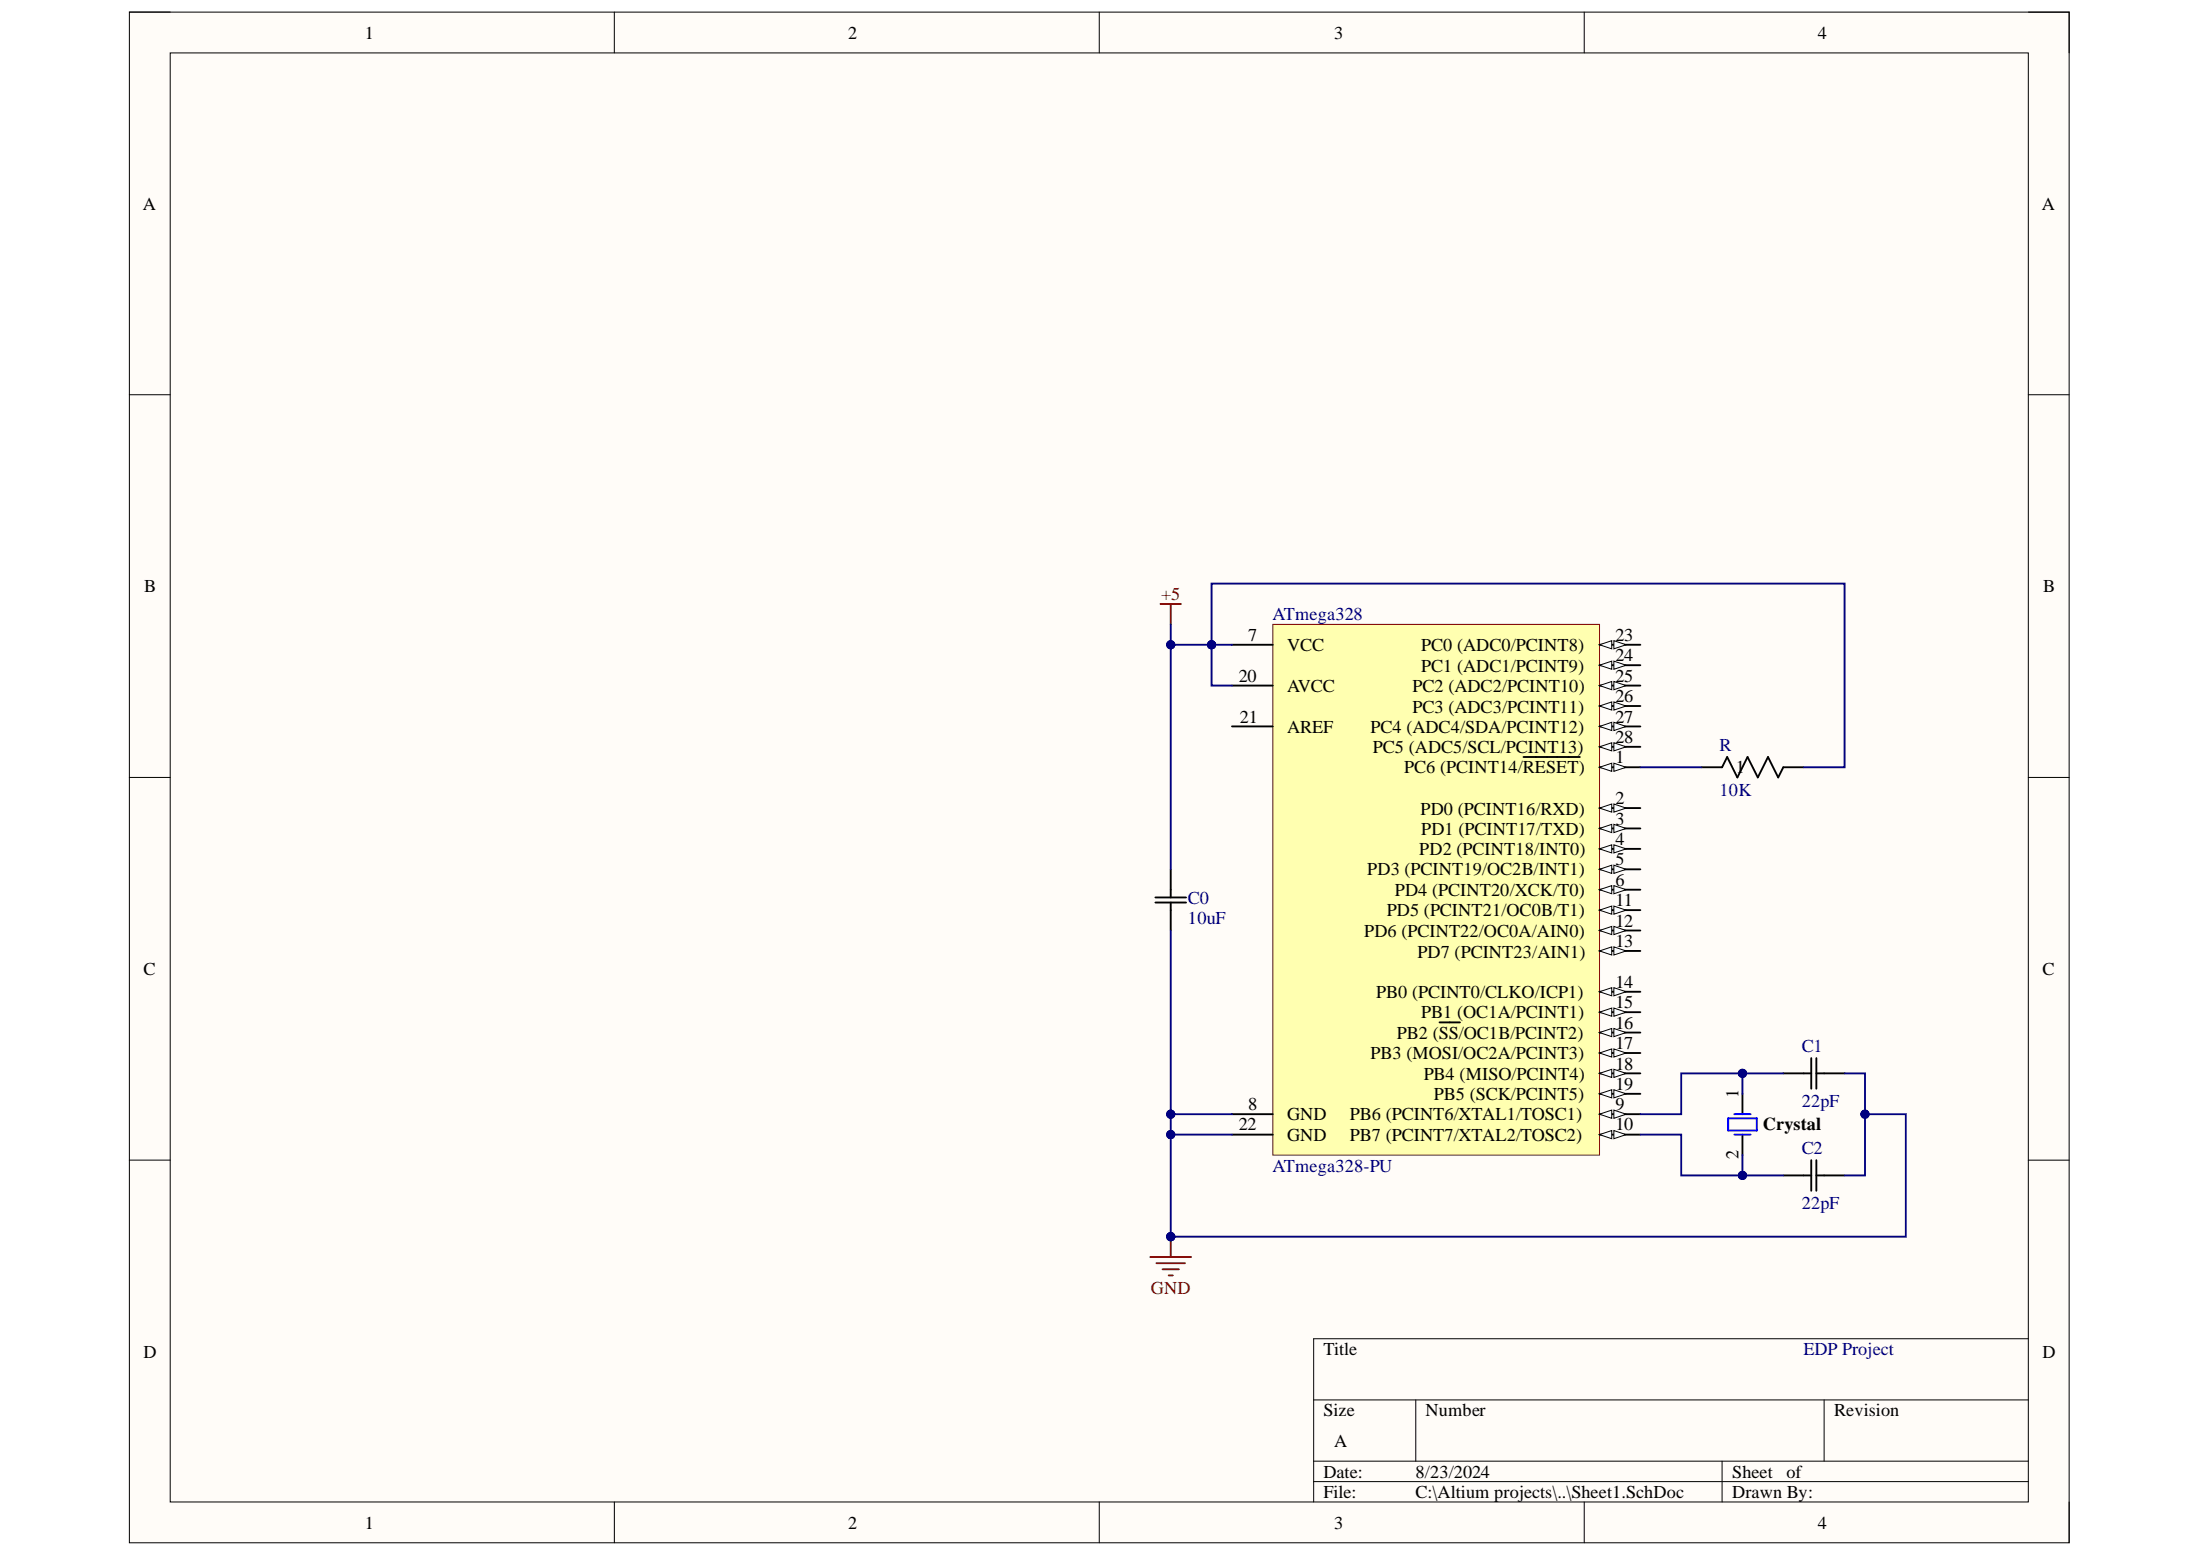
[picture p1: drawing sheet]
<svg xmlns="http://www.w3.org/2000/svg" width="297mm" height="210mm" viewBox="0 0 297 210" stroke-linecap="round" stroke-linejoin="round" font-family="sans-serif">
<path d="M17.5 1.6h261.9v206.7h-261.9z" fill-rule="evenodd" fill="#fffcf8"/>
<path d="M17.5 1.6h261.9v206.7h-261.9z" fill="none" stroke="#000" stroke-width=".14"/>
<path d="M23 7.1h250.9v195.6h-250.9z" fill-rule="evenodd" fill="#fffcf8"/>
<g fill="none" stroke="#000" stroke-width=".14">
<path d="M17.5 1.6h5.5M23 7.1h250.9v195.6h-250.9zM82.9 1.6v5.5M148.4 1.6v5.5M213.9 1.6v5.5M273.9 1.6h5.5v5.5M17.5 53.3h5.5M273.9 53.3h5.5M17.5 104.9h5.5M273.9 104.9h5.5M17.5 156.6h5.5M273.9 156.6h5.5"/>
<path d="M177.4 189h96.5M177.4 197.2h96.5M177.4 200h96.5M191.2 189v8.2M232.5 197.2v5.5M246.3 189v8.2M273.9 180.7h-96.5v22M82.9 202.7v5.6M148.4 202.7v5.6M213.9 202.7v5.6M279.4 202.7v5.6"/>
</g>
<path d="M171.9 84.3h44.1v71.6h-44.1z" fill-rule="evenodd" fill="#ffffb0"/>
<path d="M171.9 84.3h44.1v71.6h-44.1z" fill="none" stroke="#800000" stroke-width=".14"/>
<path d="M216 103.6h5.5" fill="none" stroke="#000" stroke-width=".25"/>
<path d="M216 103.6l1.6-.6v1.1z" fill="#f8fcff"/>
<path d="M216 103.6l1.6-.6v1.1z" fill="none" stroke="#000" stroke-width=".14"/>
<path d="M217.9 103l1.7 .6-1.7 .5z" fill="#f8fcff"/>
<path d="M217.9 103l1.7 .6-1.7 .5z" fill="none" stroke="#000" stroke-width=".14"/>
<path d="M205.7 102.2h7.6M216 109.1h5.5" fill="none" stroke="#000" stroke-width=".25"/>
<path d="M216 109.1l1.6-.6v1.1z" fill="#f8fcff"/>
<path d="M216 109.1l1.6-.6v1.1z" fill="none" stroke="#000" stroke-width=".14"/>
<path d="M217.9 108.5l1.7 .6-1.7 .5z" fill="#f8fcff"/>
<path d="M217.9 108.5l1.7 .6-1.7 .5z" fill="none" stroke="#000" stroke-width=".14"/>
<path d="M216 111.8h5.5" fill="none" stroke="#000" stroke-width=".25"/>
<path d="M216 111.8l1.6-.5v1.1z" fill="#f8fcff"/>
<path d="M216 111.8l1.6-.5v1.1z" fill="none" stroke="#000" stroke-width=".14"/>
<path d="M217.9 111.3l1.7 .5-1.7 .6z" fill="#f8fcff"/>
<path d="M217.9 111.3l1.7 .5-1.7 .6z" fill="none" stroke="#000" stroke-width=".14"/>
<path d="M216 114.6h5.5" fill="none" stroke="#000" stroke-width=".25"/>
<path d="M216 114.6l1.6-.6v1.1z" fill="#f8fcff"/>
<path d="M216 114.6l1.6-.6v1.1z" fill="none" stroke="#000" stroke-width=".14"/>
<path d="M217.9 114l1.7 .6-1.7 .5z" fill="#f8fcff"/>
<path d="M217.9 114l1.7 .6-1.7 .5z" fill="none" stroke="#000" stroke-width=".14"/>
<path d="M216 117.3h5.5" fill="none" stroke="#000" stroke-width=".25"/>
<path d="M216 117.3l1.6-.5v1.1z" fill="#f8fcff"/>
<path d="M216 117.3l1.6-.5v1.1z" fill="none" stroke="#000" stroke-width=".14"/>
<path d="M217.9 116.8l1.7 .5-1.7 .6z" fill="#f8fcff"/>
<path d="M217.9 116.8l1.7 .5-1.7 .6z" fill="none" stroke="#000" stroke-width=".14"/>
<path d="M216 120.1h5.5" fill="none" stroke="#000" stroke-width=".25"/>
<path d="M216 120.1l1.6-.6v1.1z" fill="#f8fcff"/>
<path d="M216 120.1l1.6-.6v1.1z" fill="none" stroke="#000" stroke-width=".14"/>
<path d="M217.9 119.5l1.7 .6-1.7 .5z" fill="#f8fcff"/>
<path d="M217.9 119.5l1.7 .6-1.7 .5z" fill="none" stroke="#000" stroke-width=".14"/>
<path d="M166.3 87h5.5M166.3 150.4h5.5M216 150.4h5.5" fill="none" stroke="#000" stroke-width=".25"/>
<path d="M216 150.4l1.6-.6v1.2z" fill="#f8fcff"/>
<path d="M216 150.4l1.6-.6v1.2z" fill="none" stroke="#000" stroke-width=".14"/>
<path d="M217.9 149.8l1.7 .6-1.7 .6z" fill="#f8fcff"/>
<path d="M217.9 149.8l1.7 .6-1.7 .6z" fill="none" stroke="#000" stroke-width=".14"/>
<path d="M216 153.2h5.5" fill="none" stroke="#000" stroke-width=".25"/>
<path d="M216 153.2l1.6-.6v1.1z" fill="#f8fcff"/>
<path d="M216 153.2l1.6-.6v1.1z" fill="none" stroke="#000" stroke-width=".14"/>
<path d="M217.9 152.6l1.7 .6-1.7 .5z" fill="#f8fcff"/>
<path d="M217.9 152.6l1.7 .6-1.7 .5z" fill="none" stroke="#000" stroke-width=".14"/>
<path d="M216 122.9h5.5" fill="none" stroke="#000" stroke-width=".25"/>
<path d="M216 122.9l1.6-.6v1.1z" fill="#f8fcff"/>
<path d="M216 122.9l1.6-.6v1.1z" fill="none" stroke="#000" stroke-width=".14"/>
<path d="M217.9 122.3l1.7 .6-1.7 .5z" fill="#f8fcff"/>
<path d="M217.9 122.3l1.7 .6-1.7 .5z" fill="none" stroke="#000" stroke-width=".14"/>
<path d="M216 125.6h5.5" fill="none" stroke="#000" stroke-width=".25"/>
<path d="M216 125.6l1.6-.5v1.1z" fill="#f8fcff"/>
<path d="M216 125.6l1.6-.5v1.1z" fill="none" stroke="#000" stroke-width=".14"/>
<path d="M217.9 125.1l1.7 .5-1.7 .6z" fill="#f8fcff"/>
<path d="M217.9 125.1l1.7 .5-1.7 .6z" fill="none" stroke="#000" stroke-width=".14"/>
<path d="M216 128.4h5.5" fill="none" stroke="#000" stroke-width=".25"/>
<path d="M216 128.4l1.6-.6v1.1z" fill="#f8fcff"/>
<path d="M216 128.4l1.6-.6v1.1z" fill="none" stroke="#000" stroke-width=".14"/>
<path d="M217.9 127.8l1.7 .6-1.7 .5z" fill="#f8fcff"/>
<path d="M217.9 127.8l1.7 .6-1.7 .5z" fill="none" stroke="#000" stroke-width=".14"/>
<path d="M216 133.9h5.5" fill="none" stroke="#000" stroke-width=".25"/>
<path d="M216 133.9l1.6-.6v1.1z" fill="#f8fcff"/>
<path d="M216 133.9l1.6-.6v1.1z" fill="none" stroke="#000" stroke-width=".14"/>
<path d="M217.9 133.3l1.7 .6-1.7 .5z" fill="#f8fcff"/>
<path d="M217.9 133.3l1.7 .6-1.7 .5z" fill="none" stroke="#000" stroke-width=".14"/>
<path d="M216 136.6h5.5" fill="none" stroke="#000" stroke-width=".25"/>
<path d="M216 136.6l1.6-.5v1.1z" fill="#f8fcff"/>
<path d="M216 136.6l1.6-.5v1.1z" fill="none" stroke="#000" stroke-width=".14"/>
<path d="M217.9 136.1l1.7 .5-1.7 .6z" fill="#f8fcff"/>
<path d="M217.9 136.1l1.7 .5-1.7 .6z" fill="none" stroke="#000" stroke-width=".14"/>
<path d="M216 139.4h5.5" fill="none" stroke="#000" stroke-width=".25"/>
<path d="M216 139.4l1.6-.6v1.1z" fill="#f8fcff"/>
<path d="M216 139.4l1.6-.6v1.1z" fill="none" stroke="#000" stroke-width=".14"/>
<path d="M217.9 138.8l1.7 .6-1.7 .5z" fill="#f8fcff"/>
<path d="M217.9 138.8l1.7 .6-1.7 .5z" fill="none" stroke="#000" stroke-width=".14"/>
<path d="M194.4 138h2.7M216 142.1h5.5" fill="none" stroke="#000" stroke-width=".25"/>
<path d="M216 142.1l1.6-.5v1.1z" fill="#f8fcff"/>
<path d="M216 142.1l1.6-.5v1.1z" fill="none" stroke="#000" stroke-width=".14"/>
<path d="M217.9 141.6l1.7 .5-1.7 .6z" fill="#f8fcff"/>
<path d="M217.9 141.6l1.7 .5-1.7 .6z" fill="none" stroke="#000" stroke-width=".14"/>
<path d="M216 144.9h5.5" fill="none" stroke="#000" stroke-width=".25"/>
<path d="M216 144.9l1.6-.6v1.1z" fill="#f8fcff"/>
<path d="M216 144.9l1.6-.6v1.1z" fill="none" stroke="#000" stroke-width=".14"/>
<path d="M217.9 144.3l1.7 .6-1.7 .5z" fill="#f8fcff"/>
<path d="M217.9 144.3l1.7 .6-1.7 .5z" fill="none" stroke="#000" stroke-width=".14"/>
<path d="M216 147.6h5.5" fill="none" stroke="#000" stroke-width=".25"/>
<path d="M216 147.6l1.6-.5v1.1z" fill="#f8fcff"/>
<path d="M216 147.6l1.6-.5v1.1z" fill="none" stroke="#000" stroke-width=".14"/>
<path d="M217.9 147.1l1.7 .5-1.7 .6z" fill="#f8fcff"/>
<path d="M217.9 147.1l1.7 .5-1.7 .6z" fill="none" stroke="#000" stroke-width=".14"/>
<path d="M166.3 92.5h5.5M166.3 98.1h5.5M216 87h5.5M166.3 153.2h5.5" fill="none" stroke="#000" stroke-width=".25"/>
<path d="M216 87l1.6-.5v1.1z" fill="#f8fcff"/>
<path d="M216 87l1.6-.5v1.1z" fill="none" stroke="#000" stroke-width=".14"/>
<path d="M217.9 86.5l1.7 .5-1.7 .6z" fill="#f8fcff"/>
<path d="M217.9 86.5l1.7 .5-1.7 .6z" fill="none" stroke="#000" stroke-width=".14"/>
<path d="M216 89.8h5.5" fill="none" stroke="#000" stroke-width=".25"/>
<path d="M216 89.8l1.6-.6v1.1z" fill="#f8fcff"/>
<path d="M216 89.8l1.6-.6v1.1z" fill="none" stroke="#000" stroke-width=".14"/>
<path d="M217.9 89.2l1.7 .6-1.7 .5z" fill="#f8fcff"/>
<path d="M217.9 89.2l1.7 .6-1.7 .5z" fill="none" stroke="#000" stroke-width=".14"/>
<path d="M216 92.5h5.5" fill="none" stroke="#000" stroke-width=".25"/>
<path d="M216 92.5l1.6-.5v1.1z" fill="#f8fcff"/>
<path d="M216 92.5l1.6-.5v1.1z" fill="none" stroke="#000" stroke-width=".14"/>
<path d="M217.9 92l1.7 .5-1.7 .6z" fill="#f8fcff"/>
<path d="M217.9 92l1.7 .5-1.7 .6z" fill="none" stroke="#000" stroke-width=".14"/>
<path d="M216 95.3h5.5" fill="none" stroke="#000" stroke-width=".25"/>
<path d="M216 95.3l1.6-.5v1.1z" fill="#f8fcff"/>
<path d="M216 95.3l1.6-.5v1.1z" fill="none" stroke="#000" stroke-width=".14"/>
<path d="M217.9 94.8l1.7 .5-1.7 .6z" fill="#f8fcff"/>
<path d="M217.9 94.8l1.7 .5-1.7 .6z" fill="none" stroke="#000" stroke-width=".14"/>
<path d="M216 98.1h5.5" fill="none" stroke="#000" stroke-width=".25"/>
<path d="M216 98.1l1.6-.6v1.1z" fill="#f8fcff"/>
<path d="M216 98.1l1.6-.6v1.1z" fill="none" stroke="#000" stroke-width=".14"/>
<path d="M217.9 97.5l1.7 .6-1.7 .5z" fill="#f8fcff"/>
<path d="M217.9 97.5l1.7 .6-1.7 .5z" fill="none" stroke="#000" stroke-width=".14"/>
<path d="M216 100.8h5.5" fill="none" stroke="#000" stroke-width=".25"/>
<path d="M216 100.8l1.6-.5v1.1z" fill="#f8fcff"/>
<path d="M216 100.8l1.6-.5v1.1z" fill="none" stroke="#000" stroke-width=".14"/>
<path d="M217.9 100.3l1.7 .5-1.7 .6z" fill="#f8fcff"/>
<path d="M217.9 100.3l1.7 .5-1.7 .6z" fill="none" stroke="#000" stroke-width=".14"/>
<path d="M235.3 147.6v2.8M235.3 153.2v2.7" fill="none" stroke="#000" stroke-width=".25"/>
<path d="M233.3 151h3.9v1.6h-3.9zM234.2 153.2h2.2M234.2 150.4h2.2" fill="none" stroke="#00f" stroke-width=".25"/>
<path d="M155.3 169.7h5.5M156.1 170.5h3.9M157 171.3h2.2M157.8 172.2h.5M158.1 166.9v2.8" fill="none" stroke="#800000" stroke-width=".25"/>
<circle cx="158.1" cy="166.9" r=".55" fill="#000080"/>
<circle cx="158.1" cy="166.9" r=".55" fill="none" stroke="#000080" stroke-width=".14"/>
<path d="M156.7 81.5h2.7M158.1 81.5v2.8" fill="none" stroke="#800000" stroke-width=".25"/>
<g fill="none" stroke="#000" stroke-width=".25">
<path d="M158.1 117.3v3.8M229.8 103.6h2.7l.7-1.4 1.4 2.7 1.4-2.7 1.3 2.7 1.4-2.7 1.4 2.7 .7-1.3h2.7M156 121.8h4.1M156 121.1h4.1M158.1 121.8v3.8M240.8 158.7h3.8M240.8 144.9h3.8M244.6 142.8v4.2M244.6 156.6v4.1M245.2 158.7h3.8M245.2 142.8v4.2M245.2 156.6v4.1"/>
<path d="M245.2 144.9h3.8"/>
</g>
<path d="M158.1 153.2h8.2" fill="none" stroke="#000080" stroke-width=".25"/>
<circle cx="158.1" cy="153.2" r=".55" fill="#000080"/>
<circle cx="158.1" cy="153.2" r=".55" fill="none" stroke="#000080" stroke-width=".14"/>
<path d="M235.3 155.9v2.8" fill="none" stroke="#000080" stroke-width=".25"/>
<circle cx="235.3" cy="158.7" r=".55" fill="#000080"/>
<circle cx="235.3" cy="158.7" r=".55" fill="none" stroke="#000080" stroke-width=".14"/>
<path d="M235.3 144.9v2.7" fill="none" stroke="#000080" stroke-width=".25"/>
<circle cx="235.3" cy="144.9" r=".55" fill="#000080"/>
<circle cx="235.3" cy="144.9" r=".55" fill="none" stroke="#000080" stroke-width=".14"/>
<path d="M166.3 87h-2.7v-8.2h85.4v24.8h-5.5M221.5 103.6h8.3" fill="none" stroke="#000080" stroke-width=".25"/>
<circle cx="163.6" cy="87" r=".55" fill="#000080"/>
<circle cx="163.6" cy="87" r=".55" fill="none" stroke="#000080" stroke-width=".14"/>
<path d="M163.6 87v5.5h2.7" fill="none" stroke="#000080" stroke-width=".25"/>
<circle cx="163.6" cy="87" r=".55" fill="#000080"/>
<circle cx="163.6" cy="87" r=".55" fill="none" stroke="#000080" stroke-width=".14"/>
<path d="M158.1 84.3v2.7h5.5" fill="none" stroke="#000080" stroke-width=".25"/>
<circle cx="163.6" cy="87" r=".55" fill="#000080"/>
<circle cx="163.6" cy="87" r=".55" fill="none" stroke="#000080" stroke-width=".14"/>
<circle cx="158.1" cy="87" r=".55" fill="#000080"/>
<circle cx="158.1" cy="87" r=".55" fill="none" stroke="#000080" stroke-width=".14"/>
<path d="M251.8 150.4h5.5v16.5h-99.2" fill="none" stroke="#000080" stroke-width=".25"/>
<circle cx="251.8" cy="150.4" r=".55" fill="#000080"/>
<circle cx="251.8" cy="150.4" r=".55" fill="none" stroke="#000080" stroke-width=".14"/>
<circle cx="158.1" cy="166.9" r=".55" fill="#000080"/>
<circle cx="158.1" cy="166.9" r=".55" fill="none" stroke="#000080" stroke-width=".14"/>
<path d="M158.1 87v30.3" fill="none" stroke="#000080" stroke-width=".25"/>
<circle cx="158.1" cy="87" r=".55" fill="#000080"/>
<circle cx="158.1" cy="87" r=".55" fill="none" stroke="#000080" stroke-width=".14"/>
<path d="M158.1 125.6v24.8h8.2" fill="none" stroke="#000080" stroke-width=".25"/>
<circle cx="158.1" cy="150.4" r=".55" fill="#000080"/>
<circle cx="158.1" cy="150.4" r=".55" fill="none" stroke="#000080" stroke-width=".14"/>
<path d="M221.5 153.2h5.5v5.5h13.8" fill="none" stroke="#000080" stroke-width=".25"/>
<circle cx="235.3" cy="158.7" r=".55" fill="#000080"/>
<circle cx="235.3" cy="158.7" r=".55" fill="none" stroke="#000080" stroke-width=".14"/>
<path d="M240.8 144.9h-13.8v5.5h-5.5" fill="none" stroke="#000080" stroke-width=".25"/>
<circle cx="235.3" cy="144.9" r=".55" fill="#000080"/>
<circle cx="235.3" cy="144.9" r=".55" fill="none" stroke="#000080" stroke-width=".14"/>
<path d="M249 144.9h2.8v13.8h-2.8" fill="none" stroke="#000080" stroke-width=".25"/>
<circle cx="251.8" cy="150.4" r=".55" fill="#000080"/>
<circle cx="251.8" cy="150.4" r=".55" fill="none" stroke="#000080" stroke-width=".14"/>
<path d="M158.1 150.4v16.5" fill="none" stroke="#000080" stroke-width=".25"/>
<circle cx="158.1" cy="150.4" r=".55" fill="#000080"/>
<circle cx="158.1" cy="150.4" r=".55" fill="none" stroke="#000080" stroke-width=".14"/>
<circle cx="158.1" cy="153.2" r=".55" fill="#000080"/>
<circle cx="158.1" cy="153.2" r=".55" fill="none" stroke="#000080" stroke-width=".14"/>
<circle cx="158.1" cy="166.9" r=".55" fill="#000080"/>
<circle cx="158.1" cy="166.9" r=".55" fill="none" stroke="#000080" stroke-width=".14"/>
<g font-size="2.5">
<text x="49.3" y="5.3">1</text>
<text x="114.5" y="5.3">2</text>
<text x="180.1" y="5.3">3</text>
<text x="245.5" y="5.3">4</text>
<text x="19.3" y="28.3">A</text>
<text x="275.7" y="28.3">A</text>
<text x="19.5" y="79.9">B</text>
<text x="275.8" y="79.9">B</text>
<text x="168.5" y="86.5">7</text>
<text x="173.8" y="87.9">VCC</text>
<text x="191.9" y="87.9">PC0 (ADC0/PCINT8)</text>
<text x="218.1" y="86.5">23</text>
<text x="218.1" y="89.2">24</text>
<text x="167.3" y="92">20</text>
<text x="173.8" y="93.4">AVCC</text>
<text x="190.7" y="93.4">PC2 (ADC2/PCINT10)</text>
<text x="191.9" y="90.7">PC1 (ADC1/PCINT9)</text>
<text x="218.1" y="92">25</text>
<text x="218.1" y="94.7">26</text>
<text x="167.4" y="97.5">21</text>
<text x="173.8" y="98.9">AREF</text>
<text x="185" y="98.9">PC4 (ADC4/SDA/PCINT12)</text>
<text x="185.4" y="101.7">PC5 (ADC5/SCL/PCINT13)</text>
<text x="190.7" y="96.2">PC3 (ADC3/PCINT11)</text>
<text x="218.1" y="97.5">27</text>
<text x="218.1" y="100.3">28</text>
<text x="189.6" y="104.4">PC6 (PCINT14/RESET)</text>
<text x="218.1" y="103">1</text>
<text x="234.4" y="104.4">1</text>
<text x="191.8" y="110">PD0 (PCINT16/RXD)</text>
<text x="191.9" y="112.7">PD1 (PCINT17/TXD)</text>
<text x="218.1" y="108.5">2</text>
<text x="218.1" y="111.3">3</text>
<text x="184.6" y="118.2">PD3 (PCINT19/OC2B/INT1)</text>
<text x="191.6" y="115.5">PD2 (PCINT18/INT0)</text>
<text x="218.1" y="114">4</text>
<text x="218.1" y="116.8">5</text>
<text x="218.1" y="119.6">6</text>
<text x="187.2" y="123.7">PD5 (PCINT21/OC0B/T1)</text>
<text x="188.3" y="121">PD4 (PCINT20/XCK/T0)</text>
<text x="218.1" y="122.3">11</text>
<text x="218.1" y="125.1">12</text>
<text x="19.4" y="131.6">C</text>
<text x="184.2" y="126.5">PD6 (PCINT22/OC0A/AIN0)</text>
<text x="191.4" y="129.3">PD7 (PCINT23/AIN1)</text>
<text x="218.1" y="127.8">13</text>
<text x="275.8" y="131.6">C</text>
<text x="185.8" y="134.8">PB0 (PCINT0/CLKO/ICP1)</text>
<text x="191.9" y="137.5">PB1 (OC1A/PCINT1)</text>
<text x="218.1" y="133.3">14</text>
<text x="218.1" y="136.1">15</text>
<text x="185" y="143">PB3 (MOSI/OC2A/PCINT3)</text>
<text x="188.6" y="140.2">PB2 (SS/OC1B/PCINT2)</text>
<text x="218.1" y="138.9">16</text>
<text x="218.1" y="141.6">17</text>
<text x="168.5" y="149.9">8</text>
<text x="192.2" y="145.7">PB4 (MISO/PCINT4)</text>
<text x="193.6" y="148.5">PB5 (SCK/PCINT5)</text>
<text x="218.1" y="149.9">9</text>
<text x="218.1" y="144.4">18</text>
<text x="218.1" y="147.1">19</text>
<text x="234.7" y="148.2" transform="rotate(-90 234.7 148.2)">1</text>
<text x="167.3" y="152.6">22</text>
<text x="173.8" y="151.2">GND</text>
<text x="173.8" y="154">GND</text>
<text x="182.2" y="151.2">PB6 (PCINT6/XTAL1/TOSC1)</text>
<text x="182.2" y="154">PB7 (PCINT7/XTAL2/TOSC2)</text>
<text x="218.1" y="152.6">10</text>
<text x="238" y="152.6">Crystal</text>
<text x="234.7" y="156.5" transform="rotate(-90 234.7 156.5)">2</text>
<text x="19.4" y="183.3">D</text>
<text x="178.7" y="183">Title</text>
<text x="275.8" y="183.3">D</text>
<text x="178.7" y="191.2">Size</text>
<text x="192.5" y="191.2">Number</text>
<text x="247.7" y="191.2">Revision</text>
<text x="180.1" y="195.3">A</text>
<text x="178.7" y="199.5">Date:</text>
<text x="178.7" y="202.2">File:</text>
<text x="191.1" y="199.5">8/23/2024</text>
<text x="191.1" y="202.2">C:\Altium projects\..\Sheet1.SchDoc</text>
<text x="233.9" y="199.5">Sheet</text>
<text x="233.9" y="202.2">Drawn By:</text>
<text x="241.2" y="199.5">of</text>
<text x="49.3" y="206.4">1</text>
<text x="114.5" y="206.4">2</text>
<text x="180.1" y="206.4">3</text>
<text x="245.5" y="206.4">4</text>
</g>
<g font-size="2.5" fill="#800000">
<text x="156.8" y="81">+5</text>
<text x="155.4" y="174.7">GND</text>
</g>
<g font-size="2.5" fill="#000080">
<text x="171.8" y="83.7">ATmega328</text>
<text x="232.2" y="101.4">R</text>
<text x="232.2" y="107.4">10K</text>
<text x="160.4" y="122.1">C0</text>
<text x="160.4" y="124.8">10uF</text>
<text x="243.3" y="142">C1</text>
<text x="243.3" y="149.5">22pF</text>
<text x="243.3" y="155.8">C2</text>
<text x="171.8" y="158.2">ATmega328-PU</text>
<text x="243.3" y="163.3">22pF</text>
<text x="243.5" y="183">EDP Project</text>
</g>
</svg>
